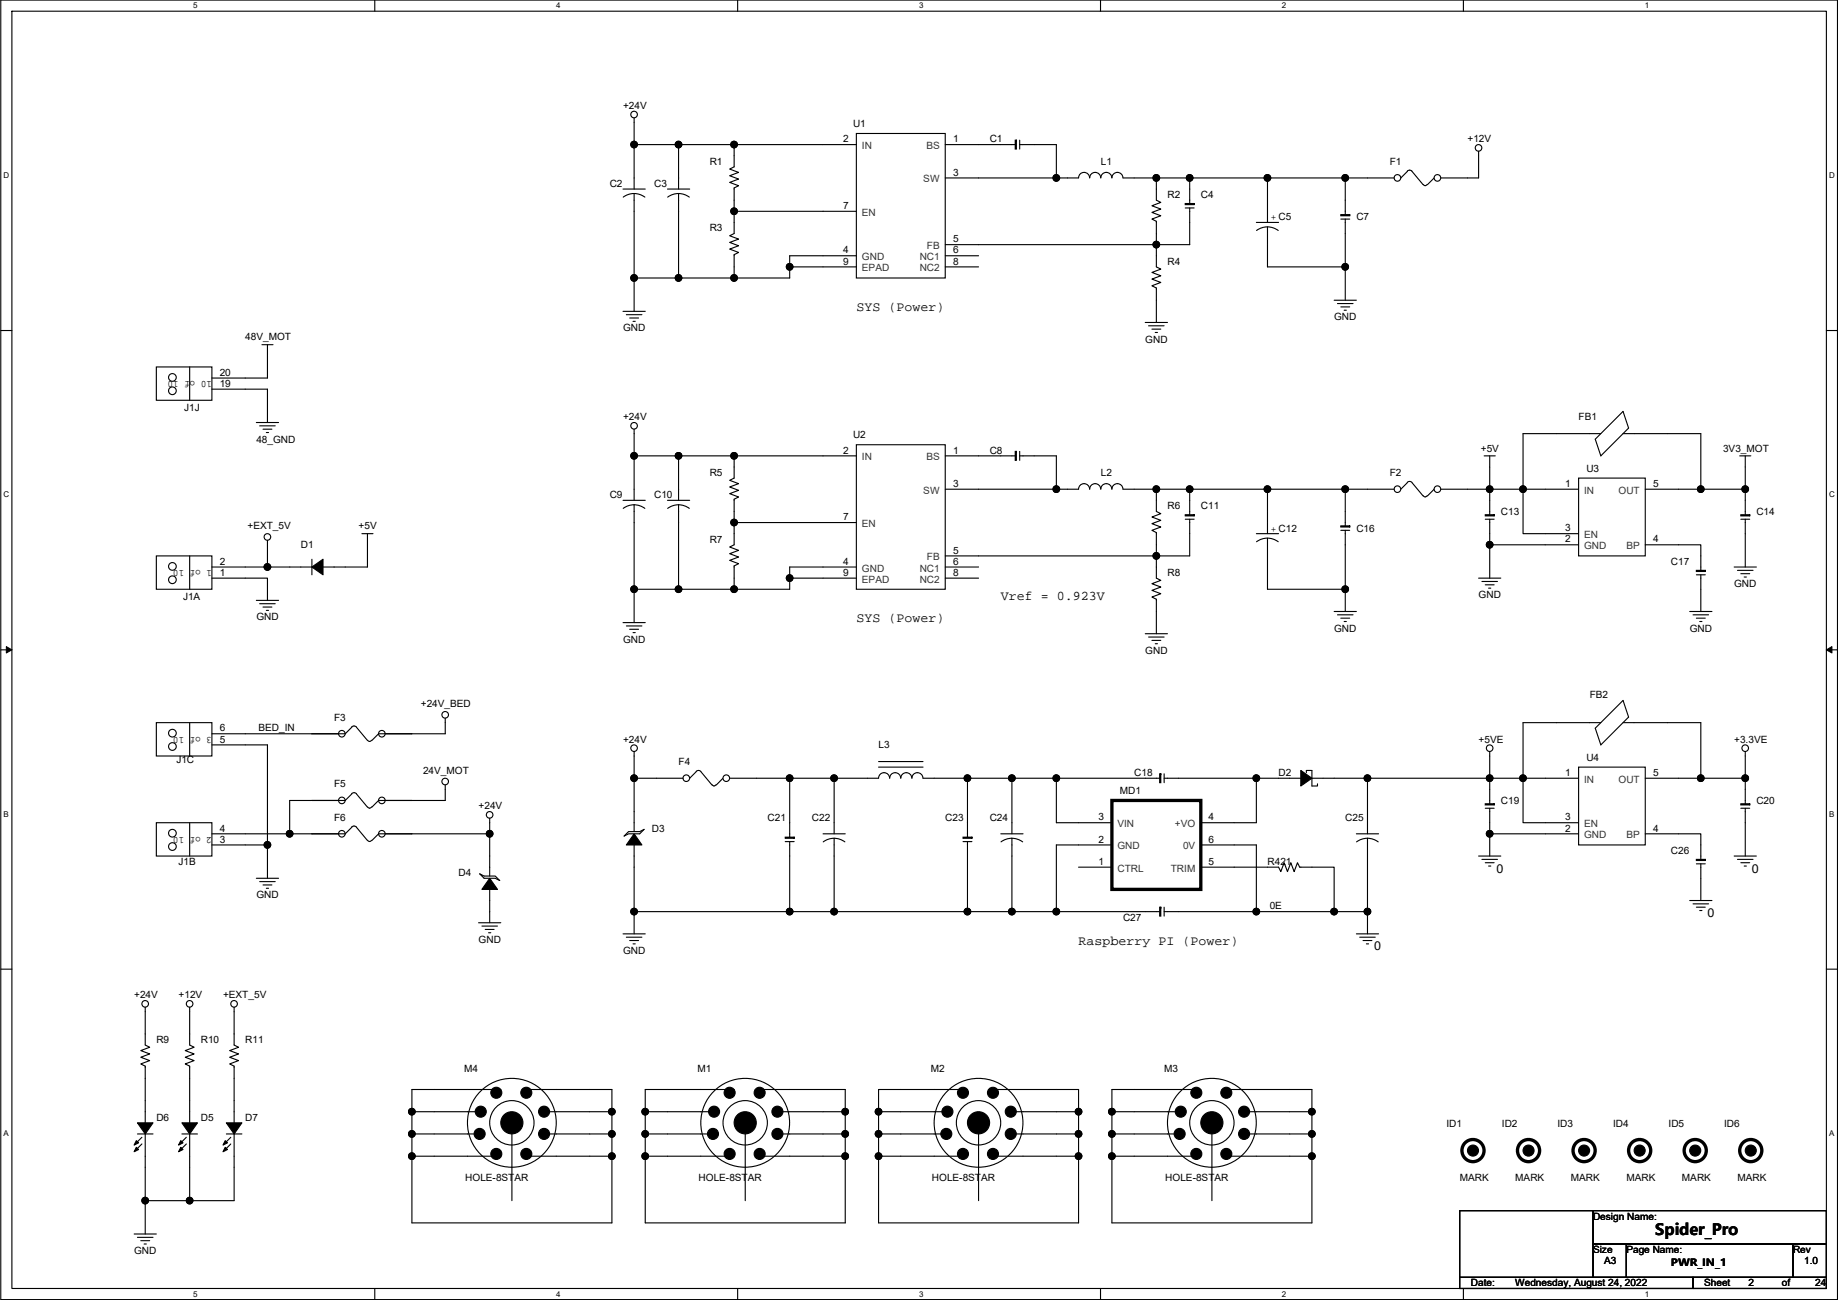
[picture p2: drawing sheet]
<svg xmlns="http://www.w3.org/2000/svg" width="420mm" height="297mm" viewBox="0 0 420 297" stroke-linecap="round" stroke-linejoin="round" font-family="sans-serif">
<path d="M.2 0h419.8v296.9h-419.8zM2.7 2.6h414.8v291.8h-414.8z" fill="none" stroke="#000" stroke-width=".25"/>
<g fill="#fff">
<path d="M44.2 .3h1v2h-1z"/>
<path d="M44.2 294.7h1v2h-1z"/>
</g>
<path d="M85.7 0v2.6M85.7 294.4v2.5" fill="none" stroke="#000" stroke-width=".25"/>
<g fill="#fff">
<path d="M127.1 .3h1v2h-1z"/>
<path d="M127.1 294.7h1v2h-1z"/>
</g>
<path d="M168.6 0v2.6M168.6 294.4v2.5" fill="none" stroke="#000" stroke-width=".25"/>
<g fill="#fff">
<path d="M210.1 .3h1v2h-1z"/>
<path d="M210.1 294.7h1v2h-1z"/>
</g>
<path d="M251.6 0v2.6M251.6 294.4v2.5" fill="none" stroke="#000" stroke-width=".25"/>
<g fill="#fff">
<path d="M293 .3h1v2h-1z"/>
<path d="M293 294.7h1v2h-1z"/>
</g>
<path d="M334.5 0v2.6M334.5 294.4v2.5" fill="none" stroke="#000" stroke-width=".25"/>
<g fill="#fff">
<path d="M376 .3h1v2h-1z"/>
<path d="M376 294.7h1v2h-1z"/>
<path d="M.8 39h1.3v2.1h-1.3z"/>
<path d="M418.1 39h1.3v2.1h-1.3z"/>
<path d="M.8 112h1.3v2h-1.3z"/>
<path d="M418.1 112h1.3v2h-1.3z"/>
</g>
<path d="M.2 75.5h2.5M417.5 75.5h2.5" fill="none" stroke="#000" stroke-width=".25"/>
<g fill="#fff">
<path d="M.8 185h1.2v2h-1.2z"/>
<path d="M418.1 185h1.2v2h-1.2z"/>
</g>
<path d="M.2 148.5h2.5M417.5 148.5h2.5" fill="none" stroke="#000" stroke-width=".25"/>
<path d="M1.4 147.7l1.3 .8-1.3 .7zM417.5 148.5l1.3-.8v1.5z" fill="#000" stroke="#000" stroke-width=".23"/>
<g fill="#fff">
<path d="M.8 257.9h1.2v2h-1.2z"/>
<path d="M418.1 257.9h1.2v2h-1.2z"/>
</g>
<g fill="none" stroke="#000" stroke-width=".25">
<path d="M145 26.9v1.1M188.1 33h7.7M195.8 30.5h20.3v33h-20.3zM216.1 33h7.6M321.7 39.1l-1.5 1.6M322.8 39.1l-.6-.2-.5 .2M322.8 39.1l2.5 3.1M338 34.6v1M152.6 43.2h5.1M155.1 44.2l1 .2 1.5 .6M155.1 44.2l-1.1 .2-1.4 .6M155.1 44.2v4.1"/>
<path d="M155.1 40.7v2.5M188.1 58.4h7.7M188.1 48.3h7.7M216.1 40.7h7.6M216.1 55.9h7.6M216.1 58.4h7.6M326.2 42.1l-.4 .3-.5-.3M327.8 40.7l-1.5 1.5M59.9 78.8h2.5M61.1 78.8v2.5M142.4 71.1h5.1M143.2 71.9h3.5"/>
<path d="M143.9 72.7h2.1M144.7 73.4h.5M188.1 61h7.7M216.1 61h7.6M261.8 73.7h5.1M262.6 74.4h3.5M263.3 75.2h2.1M264.1 76h.5M305 68.6h5.1M305.7 69.4h3.6M306.5 70.1h2M307.3 70.9h.5"/>
<path d="M58.6 96.5h5.1M59.4 97.3h3.5M60.1 98.1h2.1M60.9 98.8h.5M145 98.1v1M339.3 104.2h2.5M340.5 104.2v2.5M397.7 104.2h2.5M399 104.2v2.5M58.6 137.2h5.1M59.4 137.9h3.5M60.1 138.7h2.1"/>
<path d="M60.9 139.5h.5M61.1 123.5v1M82.7 121.9h2.6M84 121.9v2.6M305 139.7h5.1M338 132.1h5.1M338.8 132.9h3.5M339.5 133.6h2.1M340.3 134.4h.5M386.3 139.7h5M396.4 129.6h5.1M397.2 130.3h3.5"/>
<path d="M397.9 131.1h2.1M398.7 131.8h.5M142.4 142.3h5.1M143.2 143h3.5M143.9 143.8h2.1M144.7 144.5h.5M261.8 144.8h5.1M262.6 145.6h3.5M263.3 146.3h2.1M264.1 147.1h.5M305.7 140.5h3.6M306.5 141.2h2"/>
<path d="M307.3 142h.5M387 140.5h3.6M387.8 141.2h2M388.5 142h.6M101.8 164.1v1M101.8 179.3v1.1M145 171.7v1M340.5 171.7v1M399 171.7v1M111.9 187v1M338 195.6h5.1M338.8 196.4h3.5"/>
<path d="M339.5 197.1h2.1M340.3 197.9h.5M396.4 195.6h5.1M397.2 196.4h3.5M397.9 197.1h2.1M398.7 197.9h.5M58.6 200.7h5.1M59.4 201.4h3.5M60.1 202.2h2.1M60.9 203h.5M109.4 210.8h5.1M110.2 211.6h3.5"/>
<path d="M110.9 212.4h2.1M111.7 213.1h.5M142.4 213.4h5.1M143.2 214.1h3.5M143.9 214.9h2.1M144.7 215.7h.5M310.1 213.4h5M310.8 214.1h3.6M311.6 214.9h2M312.3 215.7h.6M386.3 205.8h5M387 206.5h3.6"/>
<path d="M387.8 207.3h2M388.5 208h.6M.2 221.4h2.5M33.2 230.1v1.1M43.4 230.1v1.1M53.5 230.1v1.1M417.5 221.4h2.5M333.7 276.6h30.5v15.3h-30.5zM364.2 276.6h53.3v7.6h-53.3zM30.7 282h5M31.4 282.7h3.6M32.2 283.5h2"/>
<path d="M32.9 284.2h.6M333.7 291.9h53.3v2.5h-53.3zM364.2 284.2h7.6v7.7h-7.6zM371.8 284.2h38.1v7.7h-38.1zM387 291.9h30.5v2.5h-30.5zM409.9 284.2h7.6v7.7h-7.6z"/>
<circle cx="144.9" cy="26.2" r=".76"/>
<circle cx="338" cy="33.8" r=".76"/>
<circle cx="144.9" cy="97.3" r=".76"/>
<circle cx="61.1" cy="122.7" r=".76"/>
<circle cx="101.8" cy="178.6" r=".76"/>
<circle cx="101.8" cy="163.3" r=".76"/>
<circle cx="144.9" cy="170.9" r=".76"/>
<circle cx="340.5" cy="170.9" r=".76"/>
<circle cx="398.9" cy="170.9" r=".76"/>
<circle cx="111.9" cy="186.2" r=".76"/>
<circle cx="33.2" cy="229.4" r=".76"/>
<circle cx="43.3" cy="229.4" r=".76"/>
<circle cx="53.5" cy="229.4" r=".76"/>
</g>
<circle cx="319.4" cy="40.6" r=".76" fill="#fff" stroke="#000" stroke-width=".25"/>
<path d="M312.6 40.7h6.1" fill="none" stroke="#000" stroke-width=".25"/>
<circle cx="328.6" cy="40.6" r=".76" fill="#fff" stroke="#000" stroke-width=".25"/>
<g fill="none" stroke="#000" stroke-width=".25">
<path d="M228.8 33h3.3M233.1 33h3.3M233.1 32v2.1M264.3 58.4v2.6l1.1 .5-2.1 .8 2.1 .7-2.1 .8 2.1 .7-2.1 .8 1 .5v2.8M306.5 50.1h2M307.5 50.1v3.3M307.5 45.7v3.3M329.4 40.7h6.1M35.7 83.8h12.7v7.7h-12.7zM43.4 83.8v7.7M48.4 88.9h7.7M48.4 86.4h7.7"/>
<path d="M142.4 114.3h5.1M145 115.3v4.1M145 111.8v2.5M147.4 116.2a4.1 4.1 0 0 0-4.9 0M152.6 114.3h5.1M155.1 115.3l1 .2 1.5 .7M155.1 115.3l-1.1 .2-1.4 .7M155.1 115.3v4.1M155.1 111.8v2.5M270.9 118.6h2.1M272 118.6v3.3M272 114.3v3.3"/>
<path d="M289.7 116.9v5M35.7 127h12.7v7.6h-12.7zM43.4 127v7.6M48.4 132.1h7.7M48.4 129.6h7.7M66.2 129.6h5.1M71.3 127.8v3.5M78.9 129.6h-5.1M287.2 121.9h5.1M287.2 123.8a4.1 4.1 0 0 1 5 0M289.7 123v4M35.7 165.1h12.7v7.6h-12.7z"/>
<path d="M43.4 165.1v7.6M48.4 170.2h7.7M48.4 167.7h7.7M80.4 166.1l.5-.2 .6 .2M80.4 166.1l-1.5 1.6M81.5 166.1l2.5 3.1M84.9 169.1l-.4 .3-.5-.3M86.5 167.7l-1.5 1.5M261.8 177.8h3.3M266.1 177.8h3.3M266.1 176.8v2M35.7 188h12.7v7.6h-12.7z"/>
<path d="M43.4 188v7.6M48.4 193.1h7.7M48.4 190.5h7.7M109.7 199.7l1 .5h2.5l1 1-1-.5h-2.5zM111.9 195.6v4.6M179.5 192.3h2M180.5 192.3v3.3M180.5 188v3.3M220.1 192.3h2.1M221.2 192.3v3.3M221.2 188v3.3M228.8 190.5h5.1"/>
<path d="M228.8 192.4a4.1 4.1 0 0 1 5 0M231.3 191.5v4.1M231.3 188v2.5M246.6 193.1h7.6M246.6 188h7.6M246.6 198.1h7.6M274.5 188h7.6M274.5 198.1h7.6M274.5 193.1h7.6M397.9 184.7h2.1M399 184.7v3.3M399 180.4v3.3"/>
<path d="M111.9 203.2v5.1M33.2 236.2v2.6l1 .5-2 .8 2 .7-2 .8 2 .7-2 .8 1 .5v2.8M31.4 259.1h3.6M32.4 259.9l-1.5 1.5M33.2 259.1v7.6M33.2 251.5v5.1M152.6 248.9h15.2M152.6 259.1h10.1M152.6 254h10.1M170.4 256.6v17.7M172.9 248.9h15.2M178 254h10.1"/>
<path d="M178 259.1h10.1M205.9 248.9h15.3M205.9 259.1h10.2M205.9 254h10.2M223.7 256.6v17.7M226.2 248.9h15.3M231.3 254h10.2M231.3 259.1h10.2M259.3 248.9h15.2M259.3 259.1h10.1M259.3 254h10.1M277 256.6v17.7"/>
<path d="M279.6 248.9h15.2M284.7 254h10.1M284.7 259.1h10.1M32.4 261.4l-1.5 1.5M152.6 264.2h15.2M172.9 264.2h15.2M205.9 264.2h15.3M226.2 264.2h15.3M259.3 264.2h15.2M279.6 264.2h15.2M340.5 264.2h.1M404 264.2h.1"/>
<circle cx="39.4" cy="86.2" r=".88"/>
<circle cx="39.4" cy="89.3" r=".88"/>
<circle cx="39.4" cy="129.4" r=".88"/>
<circle cx="39.4" cy="132.5" r=".88"/>
<circle cx="39.4" cy="170.6" r=".88"/>
<circle cx="39.4" cy="167.5" r=".88"/>
<circle cx="39.4" cy="190.4" r=".88"/>
<circle cx="39.4" cy="193.4" r=".88"/>
<circle cx="170.3" cy="256.5" r="10.2"/>
<circle cx="170.3" cy="256.5" r="5.1"/>
<circle cx="223.7" cy="256.5" r="10.2"/>
<circle cx="223.7" cy="256.5" r="5.1"/>
<circle cx="277" cy="256.5" r="10.2"/>
<circle cx="277" cy="256.5" r="5.1"/>
</g>
<g fill="#000" stroke="#000" stroke-width=".25">
<path d="M232.1 32v2.1h.2v-2.1z" fill-rule="evenodd"/>
<path d="M306.5 49v.3h2v-.3z" fill-rule="evenodd"/>
<path d="M270.9 117.6v.3h2.1v-.3z" fill-rule="evenodd"/>
<path d="M71.3 129.6l2.5-1.8v3.5z" fill-rule="evenodd"/>
<path d="M265.1 176.8v2h.3v-2z" fill-rule="evenodd"/>
<path d="M179.5 191.3v.2h2v-.2z" fill-rule="evenodd"/>
<path d="M220.1 191.3v.2h2.1v-.2z" fill-rule="evenodd"/>
<path d="M397.9 183.7v.2h2.1v-.2z" fill-rule="evenodd"/>
<path d="M111.9 200.7l1.8 2.5h-3.5z" fill-rule="evenodd"/>
<path d="M31.4 256.6h3.6l-1.8 2.5z" fill-rule="evenodd"/>
<path d="M31.2 262.1l.5 .6-1 .5z" fill-rule="evenodd"/>
<path d="M31.2 260.6l.5 .5-1 .5z" fill-rule="evenodd"/>
<circle cx="163" cy="259.1" r="1.26"/>
<circle cx="163.2" cy="254" r="1.26"/>
<circle cx="166.8" cy="249.7" r="1.26"/>
<circle cx="170.3" cy="256.5" r="2.53"/>
<circle cx="173.6" cy="249.7" r="1.26"/>
<circle cx="177.7" cy="254" r="1.26"/>
<circle cx="177.7" cy="259.1" r="1.26"/>
<circle cx="216.3" cy="259.1" r="1.26"/>
<circle cx="216.6" cy="254" r="1.26"/>
<circle cx="220.1" cy="249.7" r="1.26"/>
<circle cx="223.7" cy="256.5" r="2.53"/>
<circle cx="227" cy="249.7" r="1.26"/>
<circle cx="231.1" cy="254" r="1.26"/>
<circle cx="231.1" cy="259.1" r="1.26"/>
<circle cx="269.7" cy="259.1" r="1.26"/>
<circle cx="269.9" cy="254" r="1.26"/>
<circle cx="273.5" cy="249.7" r="1.26"/>
<circle cx="277" cy="256.5" r="2.53"/>
<circle cx="280.3" cy="249.7" r="1.26"/>
<circle cx="284.4" cy="254" r="1.26"/>
<circle cx="284.4" cy="259.1" r="1.26"/>
<circle cx="166.8" cy="263.7" r="1.26"/>
<circle cx="173.6" cy="263.7" r="1.26"/>
<circle cx="220.1" cy="263.7" r="1.26"/>
<circle cx="227" cy="263.7" r="1.26"/>
<circle cx="273.5" cy="263.7" r="1.26"/>
<circle cx="280.3" cy="263.7" r="1.26"/>
<circle cx="336.7" cy="262.9" r="1.26"/>
<circle cx="400.2" cy="262.9" r="1.26"/>
</g>
<g fill="none" stroke="#000" stroke-width=".76">
<path d="M254.2 182.9h20.3v20.3h-20.3z"/>
<circle cx="336.7" cy="262.9" r="2.53"/>
<circle cx="400.2" cy="262.9" r="2.53"/>
</g>
<circle cx="78.1" cy="167.6" r=".76" fill="#fff" stroke="#000" stroke-width=".25"/>
<path d="M71.3 167.7h6.1" fill="none" stroke="#000" stroke-width=".25"/>
<circle cx="87.3" cy="167.6" r=".76" fill="#fff" stroke="#000" stroke-width=".25"/>
<g fill="none" stroke="#000" stroke-width=".25">
<path d="M167.8 35.6v2.5l-1 .5 2 .8-2 .8 2 .7-2 .8 2 .7-1 .5v2.8M167.8 50.8v2.6l-1 .5 2 .7-2 .8 2 .8-2 .7 2 .8-1 .5v2.8M249.1 40.6a1.26 1.26 0 0 0-1.3-1.2 1.26 1.26 0 0 0-1.2 1.2l-2.6 .1M249.1 40.6a1.26 1.26 0 0 1 1.3-1.2 1.26 1.26 0 0 1 1.2 1.2 1.27 1.27 0 0 1 1.3-1.2 1.27 1.27 0 0 1 1.3 1.2M254.2 40.6a1.26 1.26 0 0 1 1.2-1.2 1.26 1.26 0 0 1 1.3 1.2l2.6 .1M264.3 43.2v2.5l1.1 .5-2.1 .8 2.1 .8-2.1 .7 2.1 .8-2.1 .8 1 .5v2.8M355.8 99.1h10.1M371 99.1h10.2M232.1 104.2h-3.3M233.1 104.2h3.3M233.1 103.1v2.1M249.1 111.8a1.26 1.26 0 0 0-1.3-1.3 1.26 1.26 0 0 0-1.2 1.3h-2.6"/>
<path d="M249.1 111.8a1.26 1.26 0 0 1 1.3-1.3 1.26 1.26 0 0 1 1.2 1.3 1.27 1.27 0 0 1 1.3-1.3 1.27 1.27 0 0 1 1.3 1.3M254.2 111.8a1.26 1.26 0 0 1 1.2-1.3 1.26 1.26 0 0 1 1.3 1.3h2.6M364.7 100.4l6.3-6.4 1.3 3.8-6.4 6.4zM167.8 121.9v2.6l-1 .5 2 .8-2 .7 2 .8-2 .7 2 .8-1 .5v2.8M387.8 131.3h2M388.8 131.3v3.3M388.8 127v3.3M71.3 167.7h7.6M86.5 167.7h7.7h-6.1M159.1 176.3l.6-.3 .5 .3M159.2 176.3l-1.5 1.5M160.2 176.3l2.5 3"/>
<path d="M163.7 179.3l-.5 .3-.4-.3M165.3 177.8l-1.5 1.5M142.7 191l1-1h2.5l1-.5-1 1h-2.5zM145 193.1v5M145 185.4v4.6M188.1 190.5h5.1M188.2 192.4a4.1 4.1 0 0 1 4.9 0M190.7 191.5v4.1M190.7 188v2.5M289.7 198.1h2.6l.5 1.1 .7-2.1 .8 2.1 .8-2.1 .7 2.1 .8-2.1 .5 1h2.8M310.1 190.5h5M312.6 191.5l-1.1 .2-1.4 .7"/>
<path d="M312.6 191.5l1 .2 1.5 .7M312.6 188v2.5M312.6 191.5v4.1M265.1 208.3h-3.3M266.1 208.3h3.3M266.1 207.3v2M53.5 236.2v2.6l1 .5-2 .8 2 .7-2 .8 2 .7-2 .8 1 .5v2.8M51.7 259.1h3.6M52.8 259.9l-1.6 1.5M53.5 259.1v7.6M53.5 251.5v5.1M52.8 261.4l-1.6 1.5"/>
<path d="M378.6 264.2h.1"/>
</g>
<g fill="#000" stroke="#000" stroke-width=".25">
<path d="M232.1 103.1v2.1h.2v-2.1z" fill-rule="evenodd"/>
<path d="M387.8 130.3v.3h2v-.3z" fill-rule="evenodd"/>
<path d="M145 190.5l1.7 2.6h-3.5z" fill-rule="evenodd"/>
<path d="M265.1 207.3v2h.3v-2z" fill-rule="evenodd"/>
<path d="M51.7 256.6h3.6l-1.8 2.5z" fill-rule="evenodd"/>
<path d="M51.5 262.1l.5 .6-1 .5z" fill-rule="evenodd"/>
<path d="M51.5 260.6l.5 .5-1 .5z" fill-rule="evenodd"/>
<circle cx="374.8" cy="262.9" r="1.26"/>
</g>
<circle cx="374.8" cy="262.9" r="2.53" fill="none" stroke="#000" stroke-width=".76"/>
<circle cx="156.9" cy="177.8" r=".76" fill="#fff" stroke="#000" stroke-width=".25"/>
<path d="M150 177.8h6.1" fill="none" stroke="#000" stroke-width=".25"/>
<circle cx="166" cy="177.8" r=".76" fill="#fff" stroke="#000" stroke-width=".25"/>
<g fill="none" stroke="#000" stroke-width=".25">
<path d="M142.4 43.2h5.1M145 44.2v4.1M145 40.7v2.5M147.4 45a4.1 4.1 0 0 0-4.9 0M167.8 106.7v2.5l-1 .5 2 .8-2 .8 2 .7-2 .8 2 .8-1 .5v2.8M264.3 114.3v2.6l1.1 .5-2.1 .7 2.1 .8-2.1 .8 2.1 .7-2.1 .8 1 .5v2.8M321.7 110.2l.3-.2 .6 .1 2.7 3.2M321.7 110.3l-1.5 1.5M326.2 113.3l-.4 .2-.5-.2M327.8 111.8l-1.5 1.5M166.8 177.8h6.1M353.2 177.8h7.7"/>
<path d="M360.9 175.3h15.2v17.8h-15.2zM376.1 177.8h7.6M339.5 184.7h2.1M340.5 184.7v3.3M340.5 180.4v3.3M353.2 190.5h7.7M353.2 188h7.7M376.1 190.5h7.6M365.9 264.2h.1"/>
</g>
<g fill="#000" stroke="#000" stroke-width=".25">
<path d="M339.5 183.7v.2h2.1v-.2z" fill-rule="evenodd"/>
<circle cx="362.1" cy="262.9" r="1.26"/>
</g>
<circle cx="362.1" cy="262.9" r="2.53" fill="none" stroke="#000" stroke-width=".76"/>
<circle cx="319.4" cy="111.8" r=".76" fill="#fff" stroke="#000" stroke-width=".25"/>
<path d="M312.6 111.8h6.1" fill="none" stroke="#000" stroke-width=".25"/>
<circle cx="328.6" cy="111.8" r=".76" fill="#fff" stroke="#000" stroke-width=".25"/>
<g fill="none" stroke="#000" stroke-width=".25">
<path d="M329.4 111.8h6.1M198.3 177.8h2.5M200.8 174h10.2M200.8 175.3h10.2M200.8 177.8a1.26 1.26 0 0 1 1.3-1.2 1.26 1.26 0 0 1 1.3 1.2M203.4 177.8a1.26 1.26 0 0 1 1.2-1.2 1.26 1.26 0 0 1 1.3 1.2 1.27 1.27 0 0 1 1.3-1.2 1.27 1.27 0 0 1 1.2 1.2M208.5 177.8a1.26 1.26 0 0 1 1.2-1.2 1.26 1.26 0 0 1 1.3 1.2M211 177.8h2.5M292.3 177.8h5.1M298.6 176.6v-.6h1.3v3.6h1.3v-.5M299.9 177.8h5.1M80.4 181.4l-1.5 1.5"/>
<path d="M81.5 181.4l2.5 3M81.5 181.3l-.6-.2-.5 .2M84 184.4l.5 .3 .4-.3M86.5 182.9l-1.5 1.5"/>
</g>
<path d="M297.4 176l2.5 1.8-2.5 1.8z" fill-rule="evenodd" fill="#000" stroke="#000" stroke-width=".25"/>
<circle cx="78.1" cy="182.9" r=".76" fill="#fff" stroke="#000" stroke-width=".25"/>
<path d="M71.3 182.9h6.1" fill="none" stroke="#000" stroke-width=".25"/>
<circle cx="87.3" cy="182.9" r=".76" fill="#fff" stroke="#000" stroke-width=".25"/>
<g fill="none" stroke="#000" stroke-width=".25">
<path d="M188.1 104.2h7.7M188.1 119.4h7.7M195.8 101.6h20.3v33h-20.3zM216.1 104.2h7.6M216.1 111.8h7.6M188.1 129.6h7.7M188.1 132.1h7.7M216.1 127h7.6M216.1 129.6h7.6M216.1 132.1h7.6M71.3 182.9h7.6M80.4 189l-1.5 1.5"/>
<path d="M81.5 189l2.5 3M81.5 189l-.6-.3-.5 .3M84 192l.5 .3 .4-.3M86.5 190.5l-1.5 1.5M86.5 182.9h7.7h-6.1M387.8 197.4h2M388.8 197.4v3.3M388.8 193.1v3.3M43.4 236.2v2.6l1 .5-2.1 .8 2.1 .7-2.1 .8 2.1 .7-2.1 .8 1.1 .5v2.8"/>
</g>
<path d="M387.8 196.4v.2h2v-.2z" fill-rule="evenodd" fill="#000" stroke="#000" stroke-width=".25"/>
<circle cx="78.1" cy="190.5" r=".76" fill="#fff" stroke="#000" stroke-width=".25"/>
<path d="M71.3 190.5h6.1" fill="none" stroke="#000" stroke-width=".25"/>
<circle cx="87.3" cy="190.5" r=".76" fill="#fff" stroke="#000" stroke-width=".25"/>
<g fill="none" stroke="#000" stroke-width=".25">
<path d="M145 28v5M145 33v7.7M145 33h10.1v7.7M155.1 33h12.7M167.8 33h20.3M167.8 33v2.6M223.7 33h5.1M236.4 33h5.1v7.7M338 35.6v5.1h-2.5M145 48.3v15.2M155.1 48.3v15.2M167.8 48.3h20.3"/>
<path d="M167.8 45.7v2.6M167.8 48.3v2.5M188.1 58.4h-7.6v2.6M223.7 55.9h40.6M223.7 40.7h17.8M241.5 40.7h2.5M259.3 40.7h5M264.3 40.7h7.7v5.8M264.3 40.7v2.5M264.3 53.4v2.5M264.3 55.9v2.5M270.9 47.5h2.1"/>
<path d="M272 47.5v8.4h-7.7M272 40.7h17.7M287.2 50.8h5.1M287.2 52.7a4.1 4.1 0 0 1 5 0M289.7 40.7v10.1M289.7 40.7h17.8M289.7 51.8v9.2h17.8M307.5 53.4v7.6M307.5 40.7v5M307.5 40.7h5.1M145 63.5h10.1M145 63.5v7.6"/>
<path d="M155.1 63.5h12.7M167.8 61v2.5M180.5 61h7.6M180.5 61v2.5h-12.7M264.3 68.6v5.1M307.5 61v7.6M56.1 88.9h5v7.6M61.1 81.3v5.1h-5M145 99.1v5.1M355.8 99.1h-7.6v12.7M381.2 99.1h7.6v12.7M145 104.2h10.1"/>
<path d="M145 119.4v15.2M145 104.2v7.6M155.1 104.2h12.7M155.1 104.2v7.6M155.1 119.4v15.2M167.8 116.9v2.5M167.8 104.2h20.3M167.8 119.4h20.3M167.8 104.2v2.5M167.8 119.4v2.5M223.7 111.8h17.8M223.7 104.2h5.1"/>
<path d="M236.4 104.2h5.1v7.6M241.5 111.8h2.5M259.3 111.8h5M264.3 111.8h7.7M264.3 111.8v2.5M272 111.8h17.7M272 111.8v2.5M289.7 111.8v5.1M289.7 111.8h17.8M307.5 111.8h5.1M307.5 111.8v8.4M335.5 111.8h5"/>
<path d="M339.5 118.6h2.1M340.5 111.8h7.7M340.5 118.6v5.9M340.5 111.8v5.8M340.5 106.7v5.1M348.2 111.8h12.7M348.2 111.8v10.1h12.7M360.9 109.2h15.2v17.8h-15.2zM376.1 111.8h12.7M388.8 111.8h10.2M397.9 118.6h2.1M399 118.6v11"/>
<path d="M399 106.7v5.1M399 111.8v5.8M56.1 132.1h5v5.1M56.1 129.6h5M61.1 124.5v5.1M61.1 129.6h5.1M84 124.5v5.1h-5.1M145 134.6h10.1M145 134.6v7.7M155.1 134.6h12.7M167.8 132.1v2.5M180.5 132.1h7.6"/>
<path d="M180.5 132.1v2.5h-12.7M188.1 129.6h-7.6v2.5M223.7 127h40.6M264.3 127v5.1l1.1 .5-2.1 .8 2.1 .7-2.1 .8 2.1 .8-2.1 .7 1 .5v7.9M264.3 124.5v2.5M272 121.9v5.1h-7.7M289.7 127v7.6h17.8M306.5 121.2h2M307.5 121.2v13.4M307.5 134.6v5.1M340.5 124.5v7.6M340.5 124.5h20.4"/>
<path d="M376.1 124.5h12.7v2.5M388.8 134.6v5.1M56.1 170.2h5v22.9M56.1 167.7h15.2M101.8 165.1v2.6h-7.6M145 177.8h5M145 172.7v5.1M145 177.8v7.6M172.9 177.8h7.6M180.5 177.8h10.2M180.5 177.8v10.2M190.7 177.8h7.6"/>
<path d="M190.7 177.8v10.2M213.5 177.8h7.7M221.2 177.8h10.1M221.2 177.8v10.2M231.3 177.8h10.2M231.3 177.8v10.2M241.5 177.8h20.3M241.5 177.8v10.2h5.1M269.4 177.8h17.8M287.2 177.8v10.2h-5.1M287.2 177.8h5.1M305 177.8h7.6"/>
<path d="M312.6 177.8h27.9M312.6 177.8v10.2M340.5 177.8h7.7M340.5 177.8v2.6M340.5 172.7v5.1M348.2 177.8v10.2h5M348.2 177.8h5M364.7 166.4l6.3-6.4 1.3 3.9-6.4 6.3zM365.9 165.1h-17.7v12.7M371 165.1h17.8v12.7M383.7 177.8h5.1M388.8 177.8h10.2"/>
<path d="M399 177.8v2.6M399 172.7v5.1M56.1 190.5h10.1M56.1 193.1h5v7.6M66.2 190.5h12.7M71.3 182.9h-5.1v7.6M86.5 190.5h7.7M88.1 190.5h6.1M94.2 190.5h17.7M101.8 180.4v2.5h-7.6M111.9 188v2.5M111.9 190.5v5.1"/>
<path d="M145 198.1v10.2M180.5 195.6v12.7M190.7 195.6v12.7M221.2 195.6v12.7M231.3 195.6v12.7M246.6 193.1h-5.1v15.2M282.1 193.1h5.1v15.2M282.1 198.1h7.6M299.9 198.1h5.1v10.2M312.6 195.6v12.7M340.5 190.5h12.7M340.5 188v2.5"/>
<path d="M340.5 190.5v5.1M383.7 190.5h5.1v2.6M399 188v7.6M111.9 208.3v2.5M145 208.3h35.5M145 208.3v5.1M180.5 208.3h10.2M190.7 208.3h30.5M221.2 208.3h10.1M231.3 208.3h10.2M241.5 208.3h20.3M269.4 208.3h17.8"/>
<path d="M287.2 208.3h17.8M305 208.3h7.6M312.6 208.3v5.1M388.8 200.7v5.1M33.2 231.2v5M43.4 231.2v5M53.5 231.2v5M33.2 246.4v5.1M41.6 259.1h3.5M42.6 259.9l-1.5 1.5M43.4 246.4v10.2M43.4 259.1v15.2"/>
<path d="M53.5 246.4v5.1M94.2 259.1v5.1M94.2 259.1h15.2M94.2 254h15.2M94.2 254v5.1M114.5 248.9h-20.3v5.1M117 256.6v17.7M119.6 248.9h20.3v5.1M124.6 254h15.3M124.6 259.1h15.3M139.9 254v5.1M139.9 259.1v5.1"/>
<path d="M147.5 254h5.1M147.5 259.1h5.1M147.5 254v5.1M147.5 259.1v5.1M152.6 248.9h-5.1v5.1M188.1 248.9h5.1v5.1M188.1 254h5.1M188.1 259.1h5.1M193.2 254v5.1M193.2 259.1v5.1M200.8 254v5.1M200.8 259.1v5.1"/>
<path d="M200.8 254h5.1M200.8 259.1h5.1M205.9 248.9h-5.1v5.1M241.5 248.9h5.1v5.1M241.5 254h5.1M241.5 259.1h5.1M246.6 254v5.1M246.6 259.1v5.1M254.2 254v5.1M254.2 259.1v5.1M254.2 254h5.1M254.2 259.1h5.1"/>
<path d="M259.3 248.9h-5.1v5.1M294.8 248.9h5.1v5.1M294.8 254h5.1M294.8 259.1h5.1M299.9 254v5.1M299.9 259.1v5.1M33.2 266.7v7.6M33.2 274.3v7.7M33.2 274.3h10.2M42.6 261.4l-1.5 1.5M53.5 266.7v7.6h-10.1M94.2 264.2h20.3"/>
<path d="M94.2 264.2v15.2h45.7v-15.2M139.9 264.2h-20.3M147.5 264.2h5.1M147.5 264.2v15.2h45.7v-15.2M188.1 264.2h5.1M200.8 264.2v15.2h45.8v-15.2M200.8 264.2h5.1M241.5 264.2h5.1M254.2 264.2v15.2h45.7v-15.2M254.2 264.2h5.1M294.8 264.2h5.1M353.2 264.2h.1"/>
<path d="M391.3 264.2h.1"/>
<circle cx="117" cy="256.5" r="10.2"/>
<circle cx="117" cy="256.5" r="5.1"/>
</g>
<g fill="#000" stroke="#000" stroke-width=".25">
<path d="M270.9 46.5v.3h2.1v-.3z" fill-rule="evenodd"/>
<path d="M339.5 117.6v.3h2.1v-.3z" fill-rule="evenodd"/>
<path d="M397.9 117.6v.3h2.1v-.3z" fill-rule="evenodd"/>
<path d="M306.5 120.2v.2h2v-.2z" fill-rule="evenodd"/>
<path d="M41.6 256.6h3.5l-1.7 2.5z" fill-rule="evenodd"/>
<path d="M41.3 262.1l.5 .6-1 .5z" fill-rule="evenodd"/>
<path d="M41.3 260.6l.5 .5-1 .5z" fill-rule="evenodd"/>
<circle cx="144.9" cy="33" r=".76"/>
<circle cx="155.1" cy="33" r=".76"/>
<circle cx="167.8" cy="33" r=".76"/>
<circle cx="167.8" cy="48.3" r=".76"/>
<circle cx="241.5" cy="40.6" r=".76"/>
<circle cx="264.3" cy="40.6" r=".76"/>
<circle cx="264.3" cy="55.9" r=".76"/>
<circle cx="271.9" cy="40.6" r=".76"/>
<circle cx="289.7" cy="40.6" r=".76"/>
<circle cx="307.5" cy="40.6" r=".76"/>
<circle cx="144.9" cy="63.5" r=".76"/>
<circle cx="155.1" cy="63.5" r=".76"/>
<circle cx="167.8" cy="63.5" r=".76"/>
<circle cx="180.5" cy="61" r=".76"/>
<circle cx="307.5" cy="61" r=".76"/>
<circle cx="144.9" cy="104.1" r=".76"/>
<circle cx="155.1" cy="104.1" r=".76"/>
<circle cx="167.8" cy="119.4" r=".76"/>
<circle cx="167.8" cy="104.1" r=".76"/>
<circle cx="241.5" cy="111.8" r=".76"/>
<circle cx="264.3" cy="111.8" r=".76"/>
<circle cx="271.9" cy="111.8" r=".76"/>
<circle cx="289.7" cy="111.8" r=".76"/>
<circle cx="307.5" cy="111.8" r=".76"/>
<circle cx="340.5" cy="111.8" r=".76"/>
<circle cx="348.1" cy="111.8" r=".76"/>
<circle cx="388.8" cy="111.8" r=".76"/>
<circle cx="398.9" cy="111.8" r=".76"/>
<circle cx="61.1" cy="129.5" r=".76"/>
<circle cx="144.9" cy="134.6" r=".76"/>
<circle cx="155.1" cy="134.6" r=".76"/>
<circle cx="167.8" cy="134.6" r=".76"/>
<circle cx="180.5" cy="132.1" r=".76"/>
<circle cx="264.3" cy="127" r=".76"/>
<circle cx="307.5" cy="134.6" r=".76"/>
<circle cx="340.5" cy="124.5" r=".76"/>
<circle cx="144.9" cy="177.8" r=".76"/>
<circle cx="180.5" cy="177.8" r=".76"/>
<circle cx="190.7" cy="177.8" r=".76"/>
<circle cx="221.1" cy="177.8" r=".76"/>
<circle cx="231.3" cy="177.8" r=".76"/>
<circle cx="241.5" cy="177.8" r=".76"/>
<circle cx="287.2" cy="177.8" r=".76"/>
<circle cx="312.6" cy="177.8" r=".76"/>
<circle cx="340.5" cy="177.8" r=".76"/>
<circle cx="348.1" cy="177.8" r=".76"/>
<circle cx="388.8" cy="177.8" r=".76"/>
<circle cx="398.9" cy="177.8" r=".76"/>
<circle cx="61.1" cy="193" r=".76"/>
<circle cx="66.2" cy="190.5" r=".76"/>
<circle cx="111.9" cy="190.5" r=".76"/>
<circle cx="340.5" cy="190.5" r=".76"/>
<circle cx="144.9" cy="208.3" r=".76"/>
<circle cx="180.5" cy="208.3" r=".76"/>
<circle cx="190.7" cy="208.3" r=".76"/>
<circle cx="221.1" cy="208.3" r=".76"/>
<circle cx="231.3" cy="208.3" r=".76"/>
<circle cx="241.5" cy="208.3" r=".76"/>
<circle cx="287.2" cy="208.3" r=".76"/>
<circle cx="305" cy="208.3" r=".76"/>
<circle cx="312.6" cy="208.3" r=".76"/>
<circle cx="94.1" cy="254" r=".76"/>
<circle cx="94.1" cy="259.1" r=".76"/>
<circle cx="109.6" cy="259.1" r="1.26"/>
<circle cx="109.9" cy="254" r="1.26"/>
<circle cx="113.5" cy="249.7" r="1.26"/>
<circle cx="117" cy="256.5" r="2.53"/>
<circle cx="120.3" cy="249.7" r="1.26"/>
<circle cx="124.4" cy="259.1" r="1.26"/>
<circle cx="124.4" cy="254" r="1.26"/>
<circle cx="139.9" cy="254" r=".76"/>
<circle cx="139.9" cy="259.1" r=".76"/>
<circle cx="147.5" cy="254" r=".76"/>
<circle cx="147.5" cy="259.1" r=".76"/>
<circle cx="193.2" cy="259.1" r=".76"/>
<circle cx="193.2" cy="254" r=".76"/>
<circle cx="200.8" cy="254" r=".76"/>
<circle cx="200.8" cy="259.1" r=".76"/>
<circle cx="246.5" cy="259.1" r=".76"/>
<circle cx="246.5" cy="254" r=".76"/>
<circle cx="254.2" cy="254" r=".76"/>
<circle cx="254.2" cy="259.1" r=".76"/>
<circle cx="299.9" cy="254" r=".76"/>
<circle cx="299.9" cy="259.1" r=".76"/>
<circle cx="33.2" cy="274.3" r=".76"/>
<circle cx="43.3" cy="274.3" r=".76"/>
<circle cx="94.1" cy="264.2" r=".76"/>
<circle cx="113.5" cy="263.7" r="1.26"/>
<circle cx="120.3" cy="263.7" r="1.26"/>
<circle cx="139.9" cy="264.2" r=".76"/>
<circle cx="147.5" cy="264.2" r=".76"/>
<circle cx="193.2" cy="264.2" r=".76"/>
<circle cx="200.8" cy="264.2" r=".76"/>
<circle cx="246.5" cy="264.2" r=".76"/>
<circle cx="254.2" cy="264.2" r=".76"/>
<circle cx="299.9" cy="264.2" r=".76"/>
<circle cx="349.4" cy="262.9" r="1.26"/>
<circle cx="387.5" cy="262.9" r="1.26"/>
</g>
<g fill="none" stroke="#000" stroke-width=".76">
<circle cx="349.4" cy="262.9" r="2.53"/>
<circle cx="387.5" cy="262.9" r="2.53"/>
</g>
<text font-size="3.6" x="378.4" y="282.2">Spider_Pro</text>
<g font-size="3">
<text x="195.8" y="71">SYS (Power)</text>
<text x="228.8" y="137.1">Vref = 0.923V</text>
<text x="195.8" y="142.2">SYS (Power)</text>
<text x="246.6" y="215.8">Raspberry PI (Power)</text>
</g>
<g font-size="2.8">
<text x="342.1" y="199.4">0</text>
<text x="400.5" y="199.4">0</text>
<text x="390.3" y="209.5">0</text>
<text x="314.1" y="217.1">0</text>
</g>
<g font-size="2.3">
<text x="142.4" y="24.9">+24V</text>
<text x="195" y="29">U1</text>
<text x="192.7" y="32.5">2</text>
<text x="217.9" y="32.5">1</text>
<text x="226.2" y="32.6">C1</text>
<text x="335.5" y="32.6">+12V</text>
<text x="162.2" y="37.6">R1</text>
<text x="217.9" y="40.1">3</text>
<text x="251.6" y="37.6">L1</text>
<text x="317.7" y="37.6">F1</text>
<text x="139.4" y="42.7">C2</text>
<text x="149.5" y="42.7">C3</text>
<text x="192.7" y="47.8">7</text>
<text x="266.9" y="45.3">R2</text>
<text x="274.5" y="45.3">C4</text>
<text x="162.2" y="52.9">R3</text>
<text x="290.5" y="50.4">+ C5</text>
<text x="310.1" y="50.3">C7</text>
<text x="192.7" y="57.9">4</text>
<text x="217.9" y="55.4">5</text>
<text x="217.9" y="57.9">6</text>
<text x="192.7" y="60.5">9</text>
<text x="217.9" y="60.5">8</text>
<text x="266.9" y="60.5">R4</text>
<text x="56.1" y="77.8">48V_MOT</text>
<text x="142.4" y="75.7">GND</text>
<text x="305" y="73.2">GND</text>
<text x="261.8" y="78.3">GND</text>
<text x="48.4" y="87" transform="rotate(180 48.4 87)">10 of 10</text>
<text x="50.2" y="88.4">19</text>
<text x="50.2" y="85.9">20</text>
<text x="42.1" y="94">J1J</text>
<text x="58.6" y="101.1">48_GND</text>
<text x="142.4" y="96.1">+24V</text>
<text x="195" y="100.1">U2</text>
<text x="360.9" y="96.1">FB1</text>
<text x="192.7" y="103.6">2</text>
<text x="217.9" y="103.6">1</text>
<text x="226.2" y="103.7">C8</text>
<text x="338.5" y="103.2">+5V</text>
<text x="362.6" y="107.7">U3</text>
<text x="393.9" y="103.2">3V3_MOT</text>
<text x="139.4" y="113.8">C9</text>
<text x="149.5" y="113.8">C10</text>
<text x="162.2" y="108.8">R5</text>
<text x="217.9" y="111.3">3</text>
<text x="251.6" y="108.8">L2</text>
<text x="317.7" y="108.8">F2</text>
<text x="357.8" y="111.3">1</text>
<text x="377.9" y="111.3">5</text>
<text x="192.7" y="118.9">7</text>
<text x="266.9" y="116.4">R6</text>
<text x="274.5" y="116.4">C11</text>
<text x="343.1" y="117.6">C13</text>
<text x="401.5" y="117.6">C14</text>
<text x="56.6" y="120.9">+EXT_5V</text>
<text x="68.8" y="125.3">D1</text>
<text x="82" y="120.9">+5V</text>
<text x="162.2" y="124">R7</text>
<text x="290.5" y="121.5">+ C12</text>
<text x="310.1" y="121.5">C16</text>
<text x="357.8" y="124">2</text>
<text x="357.8" y="121.4">3</text>
<text x="377.9" y="124">4</text>
<text x="48.4" y="130.2" transform="rotate(180 48.4 130.2)">1 of 10</text>
<text x="50.2" y="131.6">1</text>
<text x="50.2" y="129">2</text>
<text x="192.7" y="129">4</text>
<text x="192.7" y="131.6">9</text>
<text x="217.9" y="126.5">5</text>
<text x="217.9" y="129">6</text>
<text x="217.9" y="131.6">8</text>
<text x="266.9" y="131.6">R8</text>
<text x="381.9" y="129.1">C17</text>
<text x="41.8" y="137.2">J1A</text>
<text x="338" y="136.7">GND</text>
<text x="396.4" y="134.2">GND</text>
<text x="58.6" y="141.8">GND</text>
<text x="142.4" y="146.9">GND</text>
<text x="261.8" y="149.4">GND</text>
<text x="305" y="144.3">GND</text>
<text x="386.3" y="144.3">GND</text>
<text x="96.2" y="161.6">+24V_BED</text>
<text x="363.4" y="159.6">FB2</text>
<text x="50.2" y="167.1">6</text>
<text x="59.1" y="167">BED_IN</text>
<text x="76.4" y="164.6">F3</text>
<text x="48.4" y="168.3" transform="rotate(180 48.4 168.3)">3 of 10</text>
<text x="50.2" y="169.7">5</text>
<text x="142.4" y="169.7">+24V</text>
<text x="200.8" y="171">L3</text>
<text x="338" y="169.7">+5VE</text>
<text x="362.6" y="173.8">U4</text>
<text x="396.4" y="169.7">+3.3VE</text>
<text x="40.3" y="174.3">J1C</text>
<text x="76.4" y="179.9">F5</text>
<text x="96.7" y="176.8">24V_MOT</text>
<text x="155.1" y="174.8">F4</text>
<text x="259.3" y="177.3">C18</text>
<text x="292.3" y="177.3">D2</text>
<text x="357.8" y="177.3">1</text>
<text x="377.9" y="177.3">5</text>
<text x="109.4" y="185">+24V</text>
<text x="256" y="181.4">MD1</text>
<text x="343.1" y="183.7">C19</text>
<text x="401.5" y="183.7">C20</text>
<text x="48.4" y="191.2" transform="rotate(180 48.4 191.2)">2 of 10</text>
<text x="50.2" y="190">4</text>
<text x="76.4" y="187.5">F6</text>
<text x="149" y="190">D3</text>
<text x="175.4" y="187.5">C21</text>
<text x="185.6" y="187.5">C22</text>
<text x="216.1" y="187.5">C23</text>
<text x="226.2" y="187.5">C24</text>
<text x="251.1" y="187.5">3</text>
<text x="276.3" y="187.5">4</text>
<text x="307.5" y="187.5">C25</text>
<text x="357.8" y="190">2</text>
<text x="357.8" y="187.5">3</text>
<text x="377.9" y="190">4</text>
<text x="40.8" y="197.7">J1B</text>
<text x="50.2" y="192.5">3</text>
<text x="251.1" y="192.5">2</text>
<text x="251.1" y="197.6">1</text>
<text x="276.3" y="197.6">5</text>
<text x="276.3" y="192.5">6</text>
<text x="289.7" y="197.7">R421</text>
<text x="381.9" y="195.1">C26</text>
<text x="104.8" y="200.2">D4</text>
<text x="58.6" y="205.3">GND</text>
<text x="290.2" y="207.8">0E</text>
<text x="109.4" y="215.4">GND</text>
<text x="256.7" y="210.4">C27</text>
<text x="142.4" y="218">GND</text>
<text x="30.7" y="228.1">+24V</text>
<text x="40.8" y="228.1">+12V</text>
<text x="51" y="228.1">+EXT_5V</text>
<text x="35.7" y="238.3">R9</text>
<text x="45.9" y="238.3">R10</text>
<text x="56.1" y="238.3">R11</text>
<text x="106.1" y="244.9">M4</text>
<text x="159.4" y="244.9">M1</text>
<text x="212.8" y="244.9">M2</text>
<text x="266.1" y="244.9">M3</text>
<text x="35.7" y="256.1">D6</text>
<text x="45.9" y="256.1">D5</text>
<text x="56.1" y="256.1">D7</text>
<text x="330.6" y="257.6">ID1</text>
<text x="343.3" y="257.6">ID2</text>
<text x="356" y="257.6">ID3</text>
<text x="368.7" y="257.6">ID4</text>
<text x="381.4" y="257.6">ID5</text>
<text x="394.1" y="257.6">ID6</text>
<text x="106.4" y="269.8">HOLE-8STAR</text>
<text x="159.7" y="269.8">HOLE-8STAR</text>
<text x="213" y="269.8">HOLE-8STAR</text>
<text x="266.4" y="269.8">HOLE-8STAR</text>
<text x="333.7" y="269.8">MARK</text>
<text x="346.4" y="269.8">MARK</text>
<text x="359.1" y="269.8">MARK</text>
<text x="371.8" y="269.8">MARK</text>
<text x="384.5" y="269.8">MARK</text>
<text x="397.2" y="269.8">MARK</text>
<text x="364.2" y="278.7">Design Name:</text>
<text x="30.7" y="286.6">GND</text>
<text x="364.2" y="286.3">Size</text>
<text x="371.8" y="286.3">Page Name:</text>
<text x="409.9" y="286.3">Rev</text>
<text x="336.2" y="293.9">Date:</text>
<text x="346.4" y="293.9">Wednesday, August 24, 2022</text>
<text x="366.7" y="288.8">A3</text>
<text x="381.9" y="289.2">PWR_IN_1</text>
<text x="389.6" y="293.9">Sheet</text>
<text x="399.7" y="293.9">2</text>
<text x="407.3" y="293.9">of</text>
<text x="412.4" y="288.8">1.0</text>
<text x="415" y="293.9">24</text>
</g>
<g font-size="2.3" fill="#333">
<text x="197" y="34.1">IN</text>
<text x="211.8" y="34.1">BS</text>
<text x="211.1" y="41.7">SW</text>
<text x="197" y="49.3">EN</text>
<text x="197" y="59.5">GND</text>
<text x="210.2" y="59.5">NC1</text>
<text x="211.9" y="56.9">FB</text>
<text x="197" y="62">EPAD</text>
<text x="210.2" y="62">NC2</text>
<text x="197" y="105.2">IN</text>
<text x="211.8" y="105.2">BS</text>
<text x="211.1" y="112.8">SW</text>
<text x="362.1" y="112.8">IN</text>
<text x="370" y="112.8">OUT</text>
<text x="197" y="120.4">EN</text>
<text x="362.1" y="125.5">GND</text>
<text x="362.1" y="123">EN</text>
<text x="371.8" y="125.5">BP</text>
<text x="197" y="130.6">GND</text>
<text x="210.2" y="130.6">NC1</text>
<text x="211.9" y="128.1">FB</text>
<text x="197" y="133.1">EPAD</text>
<text x="210.2" y="133.1">NC2</text>
<text x="362.1" y="178.9">IN</text>
<text x="370" y="178.9">OUT</text>
<text x="255.4" y="189">VIN</text>
<text x="268.6" y="189">+VO</text>
<text x="362.1" y="191.6">GND</text>
<text x="362.1" y="189">EN</text>
<text x="371.8" y="191.6">BP</text>
<text x="255.4" y="194.1">GND</text>
<text x="270.4" y="194.1">0V</text>
<text x="255.4" y="199.2">CTRL</text>
<text x="267.6" y="199.2">TRIM</text>
</g>
<g font-size="1.8">
<text x="44.2" y="1.9">5</text>
<text x="127.1" y="1.9">4</text>
<text x="210.1" y="1.9">3</text>
<text x="293" y="1.9">2</text>
<text x="376" y="1.9">1</text>
<text x=".8" y="40.7">D</text>
<text x="418.1" y="40.7">D</text>
<text x=".8" y="113.6">C</text>
<text x="418.1" y="113.6">C</text>
<text x=".8" y="186.6">B</text>
<text x="418.1" y="186.6">B</text>
<text x=".8" y="259.5">A</text>
<text x="418.1" y="259.5">A</text>
<text x="44.2" y="296.3">5</text>
<text x="127.1" y="296.3">4</text>
<text x="210.1" y="296.3">3</text>
<text x="293" y="296.3">2</text>
<text x="376" y="296.3">1</text>
</g>
</svg>
